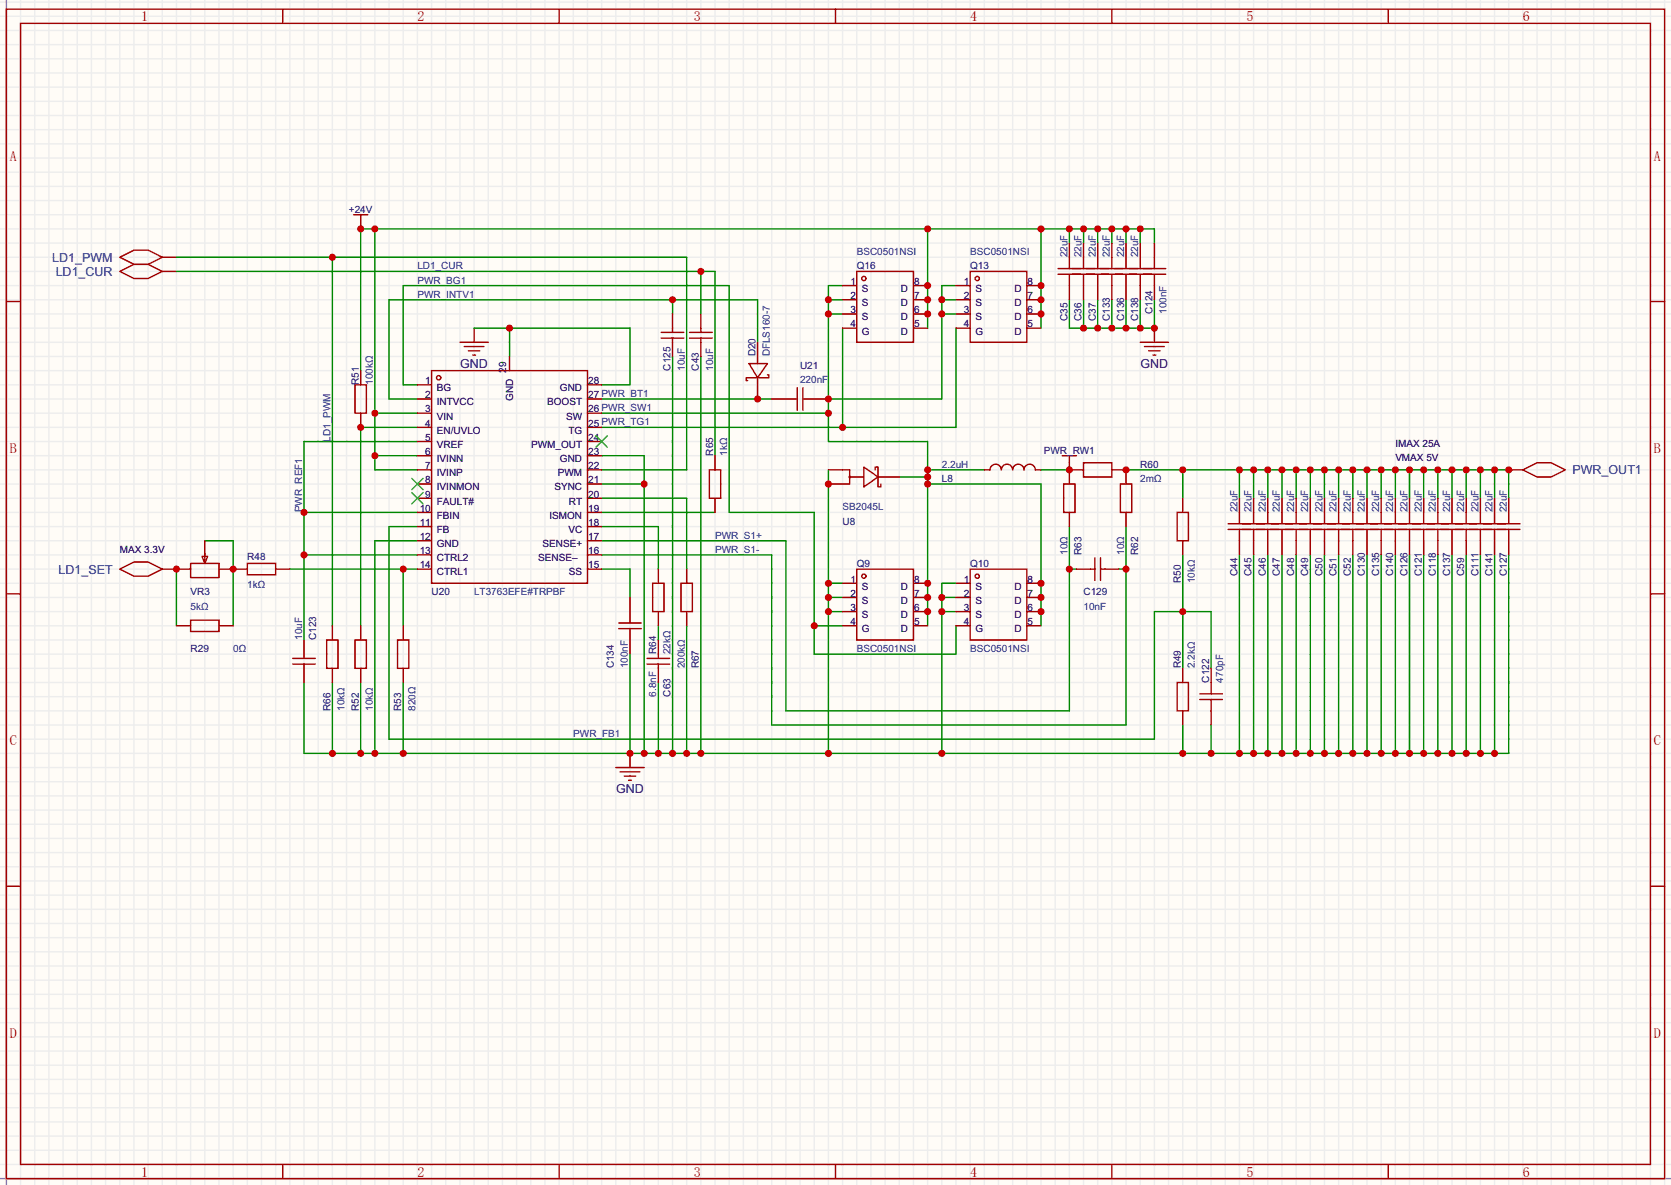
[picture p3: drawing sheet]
<svg xmlns="http://www.w3.org/2000/svg" width="299mm" height="212mm" viewBox="0 0 299 212" stroke-linecap="round" stroke-linejoin="round" font-family="sans-serif">
<path d="M0 0h299.5v212.3h-299.5z" fill="#fffcf7"/>
<g fill="none" stroke="#ededed" stroke-width=".25">
<path d="M0 .4h299.5M0 2.9h299.5M0 5.5h299.5M0 8h299.5M0 10.5h299.5M0 13.1h299.5M0 15.6h299.5M0 18.2h299.5M1.1 0v212.3M3.7 0v212.3M6.2 0v212.3M8.8 0v212.3"/>
<path d="M11.3 0v212.3M13.8 0v212.3M16.4 0v212.3M18.9 0v212.3M21.5 0v212.3M24 0v212.3M26.5 0v212.3M29.1 0v212.3M31.6 0v212.3M34.2 0v212.3M36.7 0v212.3M39.2 0v212.3"/>
<path d="M41.8 0v212.3M44.3 0v212.3M46.9 0v212.3M49.4 0v212.3M51.9 0v212.3M54.5 0v212.3M57 0v212.3M59.6 0v212.3M62.1 0v212.3M64.6 0v212.3M67.2 0v212.3M69.7 0v212.3"/>
<path d="M72.3 0v212.3M74.8 0v212.3M77.3 0v212.3M79.9 0v212.3M82.4 0v212.3M85 0v212.3M87.5 0v212.3M90 0v212.3M92.6 0v212.3M95.1 0v212.3M97.7 0v212.3M100.2 0v212.3"/>
<path d="M102.7 0v212.3M105.3 0v212.3M107.8 0v212.3M110.4 0v212.3M112.9 0v212.3M115.4 0v212.3M118 0v212.3M120.5 0v212.3M123.1 0v212.3M125.6 0v212.3M128.1 0v212.3M130.7 0v212.3"/>
<path d="M133.2 0v212.3M135.8 0v212.3M138.3 0v212.3M140.8 0v212.3M143.4 0v212.3M145.9 0v212.3M148.5 0v212.3M151 0v212.3M153.5 0v212.3M156.1 0v212.3M158.6 0v212.3M161.2 0v212.3"/>
<path d="M163.7 0v212.3M166.2 0v212.3M168.8 0v212.3M171.3 0v212.3M173.9 0v212.3M176.4 0v212.3M178.9 0v212.3M181.5 0v212.3M184 0v212.3M186.6 0v212.3M189.1 0v212.3M191.6 0v212.3"/>
<path d="M194.2 0v212.3M196.7 0v212.3M199.3 0v212.3M201.8 0v212.3M204.3 0v212.3M206.9 0v212.3M209.4 0v212.3M212 0v212.3M214.5 0v212.3M217 0v212.3M219.6 0v212.3M222.1 0v212.3"/>
<path d="M224.7 0v212.3M227.2 0v212.3M229.7 0v212.3M232.3 0v212.3M234.8 0v212.3M237.4 0v212.3M239.9 0v212.3M242.4 0v212.3M245 0v212.3M247.5 0v212.3M250.1 0v212.3M252.6 0v212.3"/>
<path d="M255.1 0v212.3M257.7 0v212.3M260.2 0v212.3M262.8 0v212.3M265.3 0v212.3M267.8 0v212.3M270.4 0v212.3M272.9 0v212.3M275.5 0v212.3M278 0v212.3M280.5 0v212.3M283.1 0v212.3"/>
<path d="M285.6 0v212.3M288.2 0v212.3M290.7 0v212.3M293.2 0v212.3M295.8 0v212.3M298.3 0v212.3M0 20.7h299.5M0 23.2h299.5M0 25.8h299.5M0 28.3h299.5M0 30.9h299.5M0 33.4h299.5"/>
<path d="M0 35.9h299.5M0 38.5h299.5M0 41h299.5M0 43.6h299.5M0 46.1h299.5M0 48.6h299.5M0 51.2h299.5M0 53.7h299.5M0 56.3h299.5M0 58.8h299.5M0 61.3h299.5M0 63.9h299.5"/>
<path d="M0 66.4h299.5M0 69h299.5M0 71.5h299.5M0 74h299.5M0 76.6h299.5M0 79.1h299.5M0 81.7h299.5M0 84.2h299.5M0 86.7h299.5M0 89.3h299.5M0 91.8h299.5M0 94.4h299.5"/>
<path d="M0 96.9h299.5M0 99.4h299.5M0 102h299.5M0 104.5h299.5M0 107.1h299.5M0 109.6h299.5M0 112.1h299.5M0 114.7h299.5M0 117.2h299.5M0 119.8h299.5M0 122.3h299.5M0 124.8h299.5"/>
<path d="M0 127.4h299.5M0 129.9h299.5M0 132.5h299.5M0 135h299.5M0 137.5h299.5M0 140.1h299.5M0 142.6h299.5M0 145.2h299.5M0 147.7h299.5M0 150.2h299.5M0 152.8h299.5M0 155.3h299.5"/>
<path d="M0 157.9h299.5M0 160.4h299.5M0 162.9h299.5M0 165.5h299.5M0 168h299.5M0 170.6h299.5M0 173.1h299.5M0 175.6h299.5M0 178.2h299.5M0 180.7h299.5M0 183.3h299.5M0 185.8h299.5"/>
<path d="M0 188.3h299.5M0 190.9h299.5M0 193.4h299.5M0 196h299.5M0 198.5h299.5M0 201h299.5M0 203.6h299.5M0 206.1h299.5M0 208.7h299.5M0 211.2h299.5"/>
</g>
<path d="M1.1 0v212.3M0 211.2h299.5" fill="none" stroke="#999" stroke-width=".25"/>
<g fill="none" stroke="#a10000" stroke-width=".25">
<path d="M1.1 1.6h297.2v209.6h-297.2zM3.7 4.2h292.1v204.5h-292.1zM50.7 1.6v2.6M100.2 1.6v2.6M149.7 1.6v2.6M199.3 1.6v2.6M248.8 1.6v2.6M1.1 54h2.6M295.8 54h2.5M82.4 61.3h5.1M83.2 62.1h3.5M83.9 62.9h2.1"/>
<path d="M84.7 63.6h.5M1.1 106.4h2.6M295.8 106.4h2.5M110.4 137.5h5M111.1 138.3h3.6M111.9 139.1h2M112.6 139.8h.6M1.1 158.8h2.6M295.8 158.8h2.5M50.7 208.7v2.5M100.2 208.7v2.5M149.7 208.7v2.5"/>
<path d="M199.3 208.7v2.5M248.8 208.7v2.5"/>
</g>
<path d="M107.8 71.5h30.5M74.8 94.4h-5.1v38.1h137.2v-22.9h10.1v10.2M107.8 94.4h10.2v7.6M107.8 91.8h20.3M212 99.4v20.4M107.8 102h5.1v5.1M118 112.1v2.6" fill="none" stroke="#008700" stroke-width=".25"/>
<path d="M85 58.8v2.5M112.9 135v2.5" fill="none" stroke="#870000" stroke-width=".25"/>
<circle cx="212" cy="109.6" r=".63" fill="#c00"/>
<path d="M120.5 53.7v2.6M135.8 61.3v-7.6h-66.1v17.8h5.1" fill="none" stroke="#008700" stroke-width=".25"/>
<circle cx="120.5" cy="53.7" r=".63" fill="#c00"/>
<path d="M64.6 39.7v1.3M29.1 46.1h2.5M29.1 48.6h2.5M270.4 84.2h2.5" fill="none" stroke="#870000" stroke-width=".25"/>
<path d="M63.4 38.5h2.5M64.6 38.5v1.2M21.5 46.1l2.5-1.3h2.5l2.6 1.3-2.6 1.3h-2.5zM21.5 48.6l2.5-1.2h2.5l2.6 1.2-2.6 1.3h-2.5zM272.9 84.2l2.6-1.3h2.5l2.5 1.3-2.5 1.3h-2.5z" fill="none" stroke="#a10000" stroke-width=".25"/>
<path d="M74.8 79.1h-20.3v35.6M54.5 99.4h20.3M54.5 91.8h20.3M107.8 89.3h15.3v12.7" fill="none" stroke="#008700" stroke-width=".25"/>
<g fill="#c00">
<circle cx="54.5" cy="91.8" r=".63"/>
<circle cx="54.5" cy="99.4" r=".63"/>
</g>
<path d="M85 58.8h27.9v10.2h-5.1M91.3 58.8v5.1" fill="none" stroke="#008700" stroke-width=".25"/>
<circle cx="91.3" cy="58.8" r=".63" fill="#c00"/>
<path d="M74.8 69h-2.5v-17.8h58.4v40.6h15.2v25.4h25.4v-5.1M145.9 112.1h5.1" fill="none" stroke="#008700" stroke-width=".25"/>
<circle cx="145.9" cy="112.1" r=".63" fill="#c00"/>
<path d="M206.9 58.8v2.5" fill="none" stroke="#870000" stroke-width=".25"/>
<path d="M204.3 61.3h5.1M205.1 62.1h3.6M205.9 62.9h2M206.6 63.6h.5" fill="none" stroke="#a10000" stroke-width=".25"/>
<path d="M31.6 48.6h96.5v33.1M125.6 48.6v7.7M74.8 76.6h-10.2v35.5" fill="none" stroke="#008700" stroke-width=".25"/>
<circle cx="125.6" cy="48.6" r=".63" fill="#c00"/>
<path d="M31.6 46.1h91.5v38.1h-15.3M59.6 46.1v66" fill="none" stroke="#008700" stroke-width=".25"/>
<circle cx="59.6" cy="46.1" r=".63" fill="#c00"/>
<path d="M191.6 53.7v5.1h15.3v-5.1M194.2 53.7v5.1M196.7 53.7v5.1M199.3 53.7v5.1M201.8 53.7v5.1M204.3 53.7v5.1" fill="none" stroke="#008700" stroke-width=".25"/>
<g fill="#c00">
<circle cx="201.8" cy="58.8" r=".63"/>
<circle cx="199.3" cy="58.8" r=".63"/>
<circle cx="196.7" cy="58.8" r=".63"/>
<circle cx="194.2" cy="58.8" r=".63"/>
<circle cx="204.3" cy="58.8" r=".63"/>
<circle cx="206.9" cy="58.8" r=".63"/>
</g>
<path d="M201.8 94.4v35.5h-63.5v-30.5h-30.5M200.5 102h1.3" fill="none" stroke="#008700" stroke-width=".25"/>
<circle cx="201.8" cy="102" r=".63" fill="#c00"/>
<g fill="none" stroke="#008700" stroke-width=".25">
<path d="M201.8 84.2h68.6v5.1M212 84.2v5.1M222.1 84.2v5.1M224.7 84.2v5.1M227.2 84.2v5.1M229.7 84.2v5.1M232.3 84.2v5.1M234.8 84.2v5.1M237.4 84.2v5.1M239.9 84.2v5.1M242.4 84.2v5.1M245 84.2v5.1"/>
<path d="M247.5 84.2v5.1M250.1 84.2v5.1M252.6 84.2v5.1M255.1 84.2v5.1M257.7 84.2v5.1M260.2 84.2v5.1M262.8 84.2v5.1M265.3 84.2v5.1M267.8 84.2v5.1"/>
</g>
<g fill="#c00">
<circle cx="212" cy="84.2" r=".63"/>
<circle cx="222.1" cy="84.2" r=".63"/>
<circle cx="224.7" cy="84.2" r=".63"/>
<circle cx="227.2" cy="84.2" r=".63"/>
<circle cx="229.7" cy="84.2" r=".63"/>
<circle cx="232.3" cy="84.2" r=".63"/>
<circle cx="234.8" cy="84.2" r=".63"/>
<circle cx="237.4" cy="84.2" r=".63"/>
<circle cx="239.9" cy="84.2" r=".63"/>
<circle cx="242.4" cy="84.2" r=".63"/>
<circle cx="245" cy="84.2" r=".63"/>
<circle cx="247.5" cy="84.2" r=".63"/>
<circle cx="250.1" cy="84.2" r=".63"/>
<circle cx="252.6" cy="84.2" r=".63"/>
<circle cx="255.1" cy="84.2" r=".63"/>
<circle cx="257.7" cy="84.2" r=".63"/>
<circle cx="260.2" cy="84.2" r=".63"/>
<circle cx="262.8" cy="84.2" r=".63"/>
<circle cx="265.3" cy="84.2" r=".63"/>
<circle cx="267.8" cy="84.2" r=".63"/>
<circle cx="270.4" cy="84.2" r=".63"/>
</g>
<path d="M186.6 84.2h5M191.6 94.4v33h-50.8v-30.5h-33M191.6 102h1.3" fill="none" stroke="#008700" stroke-width=".25"/>
<circle cx="191.6" cy="102" r=".63" fill="#c00"/>
<path d="M191.6 82.9v1.3M29.1 102h2.5" fill="none" stroke="#870000" stroke-width=".25"/>
<path d="M190.4 81.7h2.5M191.6 81.7v1.2M21.5 102l2.5-1.3h2.5l2.6 1.3-2.6 1.2h-2.5z" fill="none" stroke="#a10000" stroke-width=".25"/>
<path d="M36.7 96.9h5.1v15.2M51.9 102h22.9M72.3 102v10.1" fill="none" stroke="#008700" stroke-width=".25"/>
<circle cx="72.3" cy="102" r=".63" fill="#c00"/>
<path d="M151 58.8v17.8M171.3 58.8v17.8h-63.5" fill="none" stroke="#008700" stroke-width=".25"/>
<circle cx="151" cy="76.6" r=".63" fill="#c00"/>
<g fill="none" stroke="#008700" stroke-width=".25">
<path d="M120.5 63.9v71.1M125.6 63.9v71.1M74.8 96.9h-7.6v38.1M107.8 81.7h7.6v53.3M107.8 86.7h7.6M148.5 84.2v50.8M222.1 99.4v35.6M224.7 99.4v35.6M227.2 99.4v35.6M229.7 99.4v35.6M232.3 99.4v35.6M234.8 99.4v35.6"/>
<path d="M237.4 99.4v35.6M239.9 99.4v35.6M242.4 99.4v35.6M245 99.4v35.6M247.5 99.4v35.6M250.1 99.4v35.6M252.6 99.4v35.6M255.1 99.4v35.6M257.7 99.4v35.6M260.2 99.4v35.6M262.8 99.4v35.6M265.3 99.4v35.6"/>
<path d="M267.8 99.4v35.6M270.4 99.4v35.6h-215.9v-12.7M112.9 117.2v17.8M123.1 112.1v22.9M148.5 109.6h2.5M148.5 107.1h2.5M148.5 104.5h2.5M168.8 109.6h2.5M168.8 107.1h2.5M171.3 104.5h-2.5v30.5M59.6 122.3v12.7M64.6 122.3v12.7"/>
<path d="M72.3 122.3v12.7M118 122.3v12.7M212 129.9v5.1M217 129.9v5.1"/>
</g>
<g fill="#c00">
<circle cx="118" cy="135" r=".63"/>
<circle cx="115.4" cy="135" r=".63"/>
<circle cx="112.9" cy="135" r=".63"/>
<circle cx="72.3" cy="135" r=".63"/>
<circle cx="67.2" cy="135" r=".63"/>
<circle cx="64.6" cy="135" r=".63"/>
<circle cx="59.6" cy="135" r=".63"/>
<circle cx="115.4" cy="86.7" r=".63"/>
<circle cx="120.5" cy="135" r=".63"/>
<circle cx="123.1" cy="135" r=".63"/>
<circle cx="125.6" cy="135" r=".63"/>
<circle cx="148.5" cy="135" r=".63"/>
<circle cx="168.8" cy="135" r=".63"/>
<circle cx="212" cy="135" r=".63"/>
<circle cx="217" cy="135" r=".63"/>
<circle cx="222.1" cy="135" r=".63"/>
<circle cx="224.7" cy="135" r=".63"/>
<circle cx="227.2" cy="135" r=".63"/>
<circle cx="229.7" cy="135" r=".63"/>
<circle cx="232.3" cy="135" r=".63"/>
<circle cx="234.8" cy="135" r=".63"/>
<circle cx="237.4" cy="135" r=".63"/>
<circle cx="239.9" cy="135" r=".63"/>
<circle cx="242.4" cy="135" r=".63"/>
<circle cx="245" cy="135" r=".63"/>
<circle cx="247.5" cy="135" r=".63"/>
<circle cx="250.1" cy="135" r=".63"/>
<circle cx="252.6" cy="135" r=".63"/>
<circle cx="255.1" cy="135" r=".63"/>
<circle cx="257.7" cy="135" r=".63"/>
<circle cx="260.2" cy="135" r=".63"/>
<circle cx="262.8" cy="135" r=".63"/>
<circle cx="265.3" cy="135" r=".63"/>
<circle cx="267.8" cy="135" r=".63"/>
<circle cx="168.8" cy="109.6" r=".63"/>
<circle cx="168.8" cy="107.1" r=".63"/>
<circle cx="148.5" cy="109.6" r=".63"/>
<circle cx="148.5" cy="107.1" r=".63"/>
<circle cx="148.5" cy="104.5" r=".63"/>
</g>
<g fill="none" stroke="#008700" stroke-width=".25">
<path d="M67.2 41v43.2h7.6M166.2 41v17.8M186.6 41v17.8M191.6 41v2.6M194.2 41v2.6M196.7 41v2.6M199.3 41v2.6M201.8 41v2.6M204.3 41v2.6M206.9 43.6v-2.6h-142.3v25.4M67.2 74h7.6M67.2 81.7h7.6"/>
<path d="M31.6 102v10.1"/>
</g>
<g fill="#c00">
<circle cx="64.6" cy="41" r=".63"/>
<circle cx="67.2" cy="41" r=".63"/>
<circle cx="67.2" cy="74" r=".63"/>
<circle cx="67.2" cy="81.7" r=".63"/>
<circle cx="166.2" cy="41" r=".63"/>
<circle cx="186.6" cy="41" r=".63"/>
<circle cx="191.6" cy="41" r=".63"/>
<circle cx="194.2" cy="41" r=".63"/>
<circle cx="196.7" cy="41" r=".63"/>
<circle cx="199.3" cy="41" r=".63"/>
<circle cx="201.8" cy="41" r=".63"/>
<circle cx="204.3" cy="41" r=".63"/>
</g>
<path d="M148.5 53.7h2.5M148.5 56.3h2.5M151 51.2h-2.5v27.9h17.7v33M168.8 53.7h2.5M168.8 56.3h2.5M171.3 51.2h-2.5v20.3h-20.3M107.8 74h40.7M161.2 85.5h5M166.2 84.2h10.2M166.2 86.7h20.4v25.4" fill="none" stroke="#008700" stroke-width=".25"/>
<g fill="#c00">
<circle cx="168.8" cy="53.7" r=".63"/>
<circle cx="168.8" cy="56.3" r=".63"/>
<circle cx="148.5" cy="56.3" r=".63"/>
<circle cx="148.5" cy="53.7" r=".63"/>
<circle cx="148.5" cy="74" r=".63"/>
<circle cx="166.2" cy="84.2" r=".63"/>
<circle cx="166.2" cy="85.5" r=".63"/>
<circle cx="166.2" cy="86.7" r=".63"/>
</g>
<g fill="none" stroke="#a10000" stroke-width=".25">
<path d="M189.6 49.1h19.3M189.6 48.1h19.3M191.6 46.1v2M191.6 49.1v2.1M194.2 46.1v2M194.2 49.1v2.1M196.7 46.1v2M196.7 49.1v2.1M199.3 46.1v2M199.3 49.1v2.1M201.8 46.1v2M201.8 49.1v2.1"/>
<path d="M204.3 46.1v2M204.3 49.1v2.1M206.9 46.1v2M206.9 49.1v2.1M140.8 71.5h2.1M190.6 86.7h2.1v5.1h-2.1zM196.2 99.9v4.1M197.2 99.9v4.1M200.8 86.7h2v5.1h-2zM210.9 91.8h2.1v5.1h-2.1zM220.1 94.9h29.5M220.1 93.8h29.5"/>
<path d="M222.1 91.8v2M222.1 94.9v2M224.7 91.8v2M224.7 94.9v2M227.2 91.8v2M227.2 94.9v2M229.7 91.8v2M229.7 94.9v2M232.3 91.8v2M232.3 94.9v2M234.8 91.8v2M234.8 94.9v2"/>
<path d="M237.4 91.8v2M237.4 94.9v2M239.9 91.8v2M239.9 94.9v2M242.4 91.8v2M242.4 94.9v2M245 91.8v2M245 94.9v2M247.5 91.8v2M247.5 94.9v2M250.6 94.9h14.2M250.6 93.8h14.2"/>
<path d="M252.6 91.8v2M252.6 94.9v2M255.1 91.8v2M255.1 94.9v2M257.7 91.8v2M257.7 94.9v2M260.2 91.8v2M260.2 94.9v2M262.8 91.8v2M262.8 94.9v2M110.9 112.6h4M110.9 111.6h4"/>
<path d="M112.9 109.6v2M112.9 112.6v2.1M116 119h4M116 118h4M117 104.5h2v5.1h-2zM118 117.2v.8M118 119v.8M195.5 102h.7M197.2 102h.8M210.9 122.3h2.1v5.1h-2.1zM215 125.3h4.1M215 124.3h4.1"/>
<path d="M217 122.3v2M217 125.3v2.1"/>
</g>
<g fill="none" stroke="#870000" stroke-width=".25">
<path d="M191.6 43.6v2.5M191.6 51.2v2.5M194.2 43.6v2.5M194.2 51.2v2.5M196.7 43.6v2.5M196.7 51.2v2.5M199.3 43.6v2.5M199.3 51.2v2.5M201.8 43.6v2.5M201.8 51.2v2.5M204.3 43.6v2.5M204.3 51.2v2.5"/>
<path d="M206.9 43.6v2.5M206.9 51.2v2.5M145.9 71.5h2.6M191.6 84.2v2.5M191.6 91.8v2.6M201.8 84.2v2.5M201.8 91.8v2.6M212 89.3v2.5M212 96.9v2.5M222.1 89.3v2.5M222.1 96.9v2.5M224.7 89.3v2.5"/>
<path d="M224.7 96.9v2.5M227.2 89.3v2.5M227.2 96.9v2.5M229.7 89.3v2.5M229.7 96.9v2.5M232.3 89.3v2.5M232.3 96.9v2.5M234.8 89.3v2.5M234.8 96.9v2.5M237.4 89.3v2.5M237.4 96.9v2.5M239.9 89.3v2.5"/>
<path d="M239.9 96.9v2.5M242.4 89.3v2.5M242.4 96.9v2.5M245 89.3v2.5M245 96.9v2.5M247.5 89.3v2.5M247.5 96.9v2.5M252.6 89.3v2.5M252.6 96.9v2.5M255.1 89.3v2.5M255.1 96.9v2.5M257.7 89.3v2.5"/>
<path d="M257.7 96.9v2.5M260.2 89.3v2.5M260.2 96.9v2.5M262.8 89.3v2.5M262.8 96.9v2.5M112.9 107.1v2.5M112.9 114.7v2.5M118 102v2.5M118 109.6v2.5M118 114.7v2.5M118 119.8v2.5M192.9 102h2.6"/>
<path d="M198 102h2.5M212 119.8v2.5M217 119.8v2.5M212 127.4v2.5M217 127.4v2.5"/>
</g>
<circle cx="148.5" cy="71.5" r=".63" fill="#c00"/>
<g fill="none" stroke="#a10000" stroke-width=".25">
<path d="M118.5 59.6h4.1M120.5 58.8v.8M123.6 59.6h4M125.6 58.8v.8M118.5 60.6h4.1M120.5 60.6v.7M123.6 60.6h4M125.6 60.6v.7M142.9 69.5v4M143.9 69.5v4M143.9 71.5h2M127.1 84.2h2.1v5.1h-2.1z"/>
<path d="M44.3 101h5.1v2h-5.1z"/>
</g>
<path d="M120.5 56.3v2.5M125.6 56.3v2.5M120.5 61.3v2.6M125.6 61.3v2.6M138.3 71.5h2.5M128.1 81.7v2.5M128.1 89.3v2.5M31.6 102h2.6M41.8 102h2.5M49.4 102h2.5" fill="none" stroke="#870000" stroke-width=".25"/>
<circle cx="31.6" cy="102" r=".63" fill="#c00"/>
<path d="M34.2 101h5v2.5h-5z" fill="none" stroke="#a10000" stroke-width=".25"/>
<path d="M36.7 96.9v2.5M39.2 102h2.6" fill="none" stroke="#870000" stroke-width=".25"/>
<circle cx="41.8" cy="102" r=".63" fill="#c00"/>
<path d="M36.2 99.7h1l-.5 1.3zM36.7 99.2v1.3M52.5 119h4M52.5 118h4M54.5 117.2v.8M54.5 119v.8M58.5 114.7h2.1v5.1h-2.1zM63.6 114.7h2.1v5.1h-2.1z" fill="none" stroke="#a10000" stroke-width=".25"/>
<path d="M64.6 66.4v2.6M64.6 74v2.6M54.5 114.7v2.5M54.5 119.8v2.5M59.6 112.1v2.6M59.6 119.8v2.5M64.6 112.1v2.6M64.6 119.8v2.5" fill="none" stroke="#870000" stroke-width=".25"/>
<circle cx="64.6" cy="76.6" r=".63" fill="#c00"/>
<g fill="none" stroke="#a10000" stroke-width=".25">
<path d="M63.6 69h2.1v5h-2.1zM77.3 66.4h28v38.1h-28zM194.2 82.9h5.1v2.6h-5.1z"/>
<circle cx="78.6" cy="67.7" r=".38"/>
</g>
<g fill="none" stroke="#870000" stroke-width=".25">
<path d="M74.8 69h2.5M74.8 71.5h2.5M74.8 74h2.5M74.8 76.6h2.5M74.8 79.1h2.5M91.3 63.9v2.5M105.3 69h2.5M105.3 71.5h2.5M105.3 74h2.5M105.3 76.6h2.5M105.3 79.1h2.5M74.8 81.7h2.5"/>
<path d="M74.8 84.2h2.5M74.8 86.7h2.5M74.8 89.3h2.5M74.8 91.8h2.5M74.8 94.4h2.5M74.8 96.9h2.5M74.8 99.4h2.5M105.3 81.7h2.5M105.3 84.2h2.5M105.3 86.7h2.5M105.3 89.3h2.5M105.3 91.8h2.5"/>
<path d="M105.3 94.4h2.5M105.3 96.9h2.5M105.3 99.4h2.5M199.3 84.2h2.5M74.8 102h2.5M105.3 102h2.5"/>
</g>
<path d="M106.8 78.1l2 2M108.8 78.1l-2 2M73.8 85.7l2 2.1M73.8 88.3l2 2M75.8 85.7l-2 2.1M75.8 88.3l-2 2" fill="none" stroke="#3c3" stroke-width=".25"/>
<circle cx="201.8" cy="84.2" r=".63" fill="#c00"/>
<path d="M191.6 84.2h2.6" fill="none" stroke="#870000" stroke-width=".25"/>
<circle cx="191.6" cy="84.2" r=".63" fill="#c00"/>
<path d="M176.4 84.2h1M185.5 84.2h1.1M72.3 112.1v2.6M72.3 119.8v2.5M151 104.5h2.5M151 107.1h2.5M151 109.6h2.5M151 112.1h2.5M163.7 109.6h2.5M163.7 112.1h2.5" fill="none" stroke="#870000" stroke-width=".25"/>
<g fill="none" stroke="#a10000" stroke-width=".25">
<path d="M177.4 84.2a1.02 1.02 0 0 1 1-1 1.02 1.02 0 0 1 1.1 1 1.02 1.02 0 0 1 1-1 1.02 1.02 0 0 1 1 1 1.02 1.02 0 0 1 1-1 1.02 1.02 0 0 1 1 1 1.02 1.02 0 0 1 1-1 1.02 1.02 0 0 1 1 1M71.2 114.7h2.1v5.1h-2.1zM153.5 102h10.2v12.7h-10.2z"/>
<circle cx="154.8" cy="103.2" r=".38"/>
</g>
<circle cx="166.2" cy="109.6" r=".63" fill="#c00"/>
<path d="M163.7 107.1h2.5" fill="none" stroke="#870000" stroke-width=".25"/>
<circle cx="166.2" cy="107.1" r=".63" fill="#c00"/>
<path d="M163.7 104.5h2.5" fill="none" stroke="#870000" stroke-width=".25"/>
<circle cx="166.2" cy="104.5" r=".63" fill="#c00"/>
<g fill="none" stroke="#a10000" stroke-width=".25">
<path d="M173.9 102h10.1v12.7h-10.1z"/>
<circle cx="175.1" cy="103.2" r=".38"/>
</g>
<path d="M171.3 104.5h2.6M171.3 107.1h2.6M171.3 109.6h2.6M171.3 112.1h2.6M184 109.6h2.6M184 112.1h2.6" fill="none" stroke="#870000" stroke-width=".25"/>
<circle cx="186.6" cy="109.6" r=".63" fill="#c00"/>
<path d="M184 107.1h2.6" fill="none" stroke="#870000" stroke-width=".25"/>
<circle cx="186.6" cy="107.1" r=".63" fill="#c00"/>
<path d="M184 104.5h2.6" fill="none" stroke="#870000" stroke-width=".25"/>
<circle cx="186.6" cy="104.5" r=".63" fill="#c00"/>
<g fill="none" stroke="#a10000" stroke-width=".25">
<path d="M153.5 48.6h10.2v12.7h-10.2z"/>
<circle cx="154.8" cy="49.9" r=".38"/>
</g>
<path d="M151 51.2h2.5M151 53.7h2.5M151 56.3h2.5M151 58.8h2.5M163.7 56.3h2.5M163.7 58.8h2.5" fill="none" stroke="#870000" stroke-width=".25"/>
<circle cx="166.2" cy="56.3" r=".63" fill="#c00"/>
<path d="M163.7 53.7h2.5" fill="none" stroke="#870000" stroke-width=".25"/>
<circle cx="166.2" cy="53.7" r=".63" fill="#c00"/>
<path d="M163.7 51.2h2.5" fill="none" stroke="#870000" stroke-width=".25"/>
<circle cx="166.2" cy="51.2" r=".63" fill="#c00"/>
<g fill="none" stroke="#a10000" stroke-width=".25">
<path d="M173.9 48.6h10.1v12.7h-10.1z"/>
<circle cx="175.1" cy="49.9" r=".38"/>
</g>
<path d="M171.3 51.2h2.6M171.3 53.7h2.6M171.3 56.3h2.6M171.3 58.8h2.6M184 56.3h2.6M184 58.8h2.6" fill="none" stroke="#870000" stroke-width=".25"/>
<circle cx="186.6" cy="56.3" r=".63" fill="#c00"/>
<path d="M184 53.7h2.6" fill="none" stroke="#870000" stroke-width=".25"/>
<circle cx="186.6" cy="53.7" r=".63" fill="#c00"/>
<path d="M184 51.2h2.6" fill="none" stroke="#870000" stroke-width=".25"/>
<circle cx="186.6" cy="51.2" r=".63" fill="#c00"/>
<circle cx="152.3" cy="85.5" r=".13" fill="none" stroke="#a10000" stroke-width=".25"/>
<path d="M148.5 86.7h2.5" fill="none" stroke="#870000" stroke-width=".25"/>
<circle cx="148.5" cy="86.7" r=".63" fill="#c00"/>
<path d="M135.8 61.3v3.8M135.8 67.7v3.8M148.5 84.2h2.5M158.6 85.5h2.6M31.6 112.1h2.6M39.2 112.1h2.6M123.1 102v2.5M123.1 109.6v2.5" fill="none" stroke="#870000" stroke-width=".25"/>
<path d="M134.2 65.1h3.3l-1.7 2.6zM137.5 67.2h.3v.5h-4.1v.5h.3M151 84.2h1.3v1.3h2.5M152.3 85.5v1.2h-1.3M154.8 83.7l2.6 1.8-2.6 1.7zM156.8 84.2v-.5h.6v3.5h.5v-.5M157.4 85.5h1.2M34.2 111.1h5v2.1h-5zM122 104.5h2.1v5.1h-2.1z" fill="none" stroke="#a10000" stroke-width=".25"/>
<circle cx="135.8" cy="71.5" r=".63" fill="#c00"/>
<path d="M248 94.9h4.1M248 93.8h4.1M250.1 91.8v2M250.1 94.9v2M263.3 94.9h9.1M263.3 93.8h9.1M265.3 91.8v2M265.3 94.9v2M267.8 91.8v2M267.8 94.9v2M270.4 91.8v2M270.4 94.9v2" fill="none" stroke="#a10000" stroke-width=".25"/>
<path d="M250.1 89.3v2.5M250.1 96.9v2.5M265.3 89.3v2.5M265.3 96.9v2.5M267.8 89.3v2.5M267.8 96.9v2.5M270.4 89.3v2.5M270.4 96.9v2.5" fill="none" stroke="#870000" stroke-width=".25"/>
<g font-size="2.5" fill="#a00000">
<text x="25.3" y="3.8">1</text>
<text x="74.8" y="3.8">2</text>
<text x="124.3" y="3.8">3</text>
<text x="173.9" y="3.8">4</text>
<text x="223.4" y="3.8">5</text>
<text x="272.9" y="3.8">6</text>
<text x="1.8" y="28.8">A</text>
<text x="296.4" y="28.8">A</text>
<text x="1.8" y="81.2">B</text>
<text x="296.4" y="81.2">B</text>
<text x="1.8" y="133.5">C</text>
<text x="296.4" y="133.5">C</text>
<text x="1.8" y="185.9">D</text>
<text x="296.4" y="185.9">D</text>
<text x="25.3" y="210.9">1</text>
<text x="74.8" y="210.9">2</text>
<text x="124.3" y="210.9">3</text>
<text x="173.9" y="210.9">4</text>
<text x="223.4" y="210.9">5</text>
<text x="272.9" y="210.9">6</text>
</g>
<g font-size="2.2" fill="#00f">
<text x="9.4" y="46.9">LD1_PWM</text>
<text x="10" y="49.5">LD1_CUR</text>
<text x="281.8" y="85">PWR_OUT1</text>
<text x="10.5" y="102.8">LD1_SET</text>
</g>
<g font-size="2.2" fill="#000080">
<text x="82.5" y="66">GND</text>
<text x="204.4" y="66">GND</text>
<text x="110.4" y="142.2">GND</text>
</g>
<g font-size="1.8" fill="#000080">
<text x="62.5" y="38.1">+24V</text>
<text x="153.5" y="48.3">Q16</text>
<text x="173.9" y="48.3">Q13</text>
<text x="191.3" y="57.5" transform="rotate(-90 191.3 57.5)">C35</text>
<text x="193.8" y="57.5" transform="rotate(-90 193.8 57.5)">C36</text>
<text x="196.4" y="57.5" transform="rotate(-90 196.4 57.5)">C37</text>
<text x="198.9" y="57.5" transform="rotate(-90 198.9 57.5)">C133</text>
<text x="201.4" y="57.5" transform="rotate(-90 201.4 57.5)">C136</text>
<text x="204" y="57.5" transform="rotate(-90 204 57.5)">C138</text>
<text x="206.5" y="56.3" transform="rotate(-90 206.5 56.3)">C124</text>
<text x="135.4" y="63.9" transform="rotate(-90 135.4 63.9)">D20</text>
<text x="64.3" y="69" transform="rotate(-90 64.3 69)">R51</text>
<text x="120.2" y="66.4" transform="rotate(-90 120.2 66.4)">C125</text>
<text x="125.2" y="66.4" transform="rotate(-90 125.2 66.4)">C43</text>
<text x="143.4" y="66.1">U21</text>
<text x="127.8" y="81.7" transform="rotate(-90 127.8 81.7)">R65</text>
<text x="187.1" y="81.3">PWR_RW1</text>
<text x="204.3" y="83.8">R60</text>
<text x="168.8" y="86.4">L8</text>
<text x="151" y="94">U8</text>
<text x="44.3" y="100.3">R48</text>
<text x="153.5" y="101.6">Q9</text>
<text x="173.9" y="101.6">Q10</text>
<text x="193.8" y="99.4" transform="rotate(-90 193.8 99.4)">R63</text>
<text x="204" y="99.4" transform="rotate(-90 204 99.4)">R62</text>
<text x="34.2" y="106.7">VR3</text>
<text x="77.3" y="106.7">U20</text>
<text x="194.2" y="106.7">C129</text>
<text x="211.6" y="104.5" transform="rotate(-90 211.6 104.5)">R50</text>
<text x="221.8" y="103.2" transform="rotate(-90 221.8 103.2)">C44</text>
<text x="224.3" y="103.2" transform="rotate(-90 224.3 103.2)">C45</text>
<text x="226.8" y="103.2" transform="rotate(-90 226.8 103.2)">C46</text>
<text x="229.4" y="103.2" transform="rotate(-90 229.4 103.2)">C47</text>
<text x="231.9" y="103.2" transform="rotate(-90 231.9 103.2)">C48</text>
<text x="234.5" y="103.2" transform="rotate(-90 234.5 103.2)">C49</text>
<text x="237" y="103.2" transform="rotate(-90 237 103.2)">C50</text>
<text x="239.5" y="103.2" transform="rotate(-90 239.5 103.2)">C51</text>
<text x="242.1" y="103.2" transform="rotate(-90 242.1 103.2)">C52</text>
<text x="244.6" y="103.2" transform="rotate(-90 244.6 103.2)">C130</text>
<text x="247.2" y="103.2" transform="rotate(-90 247.2 103.2)">C135</text>
<text x="249.7" y="103.2" transform="rotate(-90 249.7 103.2)">C140</text>
<text x="252.2" y="103.2" transform="rotate(-90 252.2 103.2)">C126</text>
<text x="254.8" y="103.2" transform="rotate(-90 254.8 103.2)">C121</text>
<text x="257.3" y="103.2" transform="rotate(-90 257.3 103.2)">C118</text>
<text x="259.9" y="103.2" transform="rotate(-90 259.9 103.2)">C137</text>
<text x="262.4" y="103.2" transform="rotate(-90 262.4 103.2)">C59</text>
<text x="264.9" y="103.2" transform="rotate(-90 264.9 103.2)">C111</text>
<text x="267.5" y="103.2" transform="rotate(-90 267.5 103.2)">C141</text>
<text x="270" y="103.2" transform="rotate(-90 270 103.2)">C127</text>
<text x="34.2" y="116.9">R29</text>
<text x="56.7" y="114.7" transform="rotate(-90 56.7 114.7)">C123</text>
<text x="110" y="119.8" transform="rotate(-90 110 119.8)">C134</text>
<text x="117.6" y="117.2" transform="rotate(-90 117.6 117.2)">R64</text>
<text x="125.2" y="119.8" transform="rotate(-90 125.2 119.8)">R67</text>
<text x="211.6" y="119.8" transform="rotate(-90 211.6 119.8)">R49</text>
<text x="120.2" y="124.8" transform="rotate(-90 120.2 124.8)">C63</text>
<text x="216.7" y="122.3" transform="rotate(-90 216.7 122.3)">C122</text>
<text x="59.2" y="127.4" transform="rotate(-90 59.2 127.4)">R66</text>
<text x="64.3" y="127.4" transform="rotate(-90 64.3 127.4)">R52</text>
<text x="71.9" y="127.4" transform="rotate(-90 71.9 127.4)">R53</text>
</g>
<g font-size="1.8" fill="#00f">
<text x="153.5" y="45.7">BSC0501NSI</text>
<text x="173.9" y="45.7">BSC0501NSI</text>
<text x="191.3" y="46.1" transform="rotate(-90 191.3 46.1)">22uF</text>
<text x="193.8" y="46.1" transform="rotate(-90 193.8 46.1)">22uF</text>
<text x="196.4" y="46.1" transform="rotate(-90 196.4 46.1)">22uF</text>
<text x="198.9" y="46.1" transform="rotate(-90 198.9 46.1)">22uF</text>
<text x="201.4" y="46.1" transform="rotate(-90 201.4 46.1)">22uF</text>
<text x="204" y="46.1" transform="rotate(-90 204 46.1)">22uF</text>
<text x="74.8" y="53.4">PWR_INTV1</text>
<text x="74.8" y="50.8">PWR_BG1</text>
<text x="74.8" y="48.3">LD1_CUR</text>
<text x="209.1" y="56.3" transform="rotate(-90 209.1 56.3)">100nF</text>
<text x="137.9" y="63.9" transform="rotate(-90 137.9 63.9)">DFLS160-7</text>
<text x="66.8" y="69" transform="rotate(-90 66.8 69)">100kΩ</text>
<text x="107.8" y="71.1">PWR_BT1</text>
<text x="122.7" y="66.4" transform="rotate(-90 122.7 66.4)">10uF</text>
<text x="127.8" y="66.4" transform="rotate(-90 127.8 66.4)">10uF</text>
<text x="143.4" y="68.6">220nF</text>
<text x="107.8" y="76.2">PWR_TG1</text>
<text x="107.8" y="73.7">PWR_SW1</text>
<text x="59.2" y="79.1" transform="rotate(-90 59.2 79.1)">LD1_PWM</text>
<text x="130.3" y="81.7" transform="rotate(-90 130.3 81.7)">1kΩ</text>
<text x="168.8" y="83.8">2.2uH</text>
<text x="204.3" y="86.4">2mΩ</text>
<text x="54.1" y="91.8" transform="rotate(-90 54.1 91.8)">PWR_REF1</text>
<text x="151" y="91.5">SB2045L</text>
<text x="221.8" y="91.8" transform="rotate(-90 221.8 91.8)">22uF</text>
<text x="224.3" y="91.8" transform="rotate(-90 224.3 91.8)">22uF</text>
<text x="226.8" y="91.8" transform="rotate(-90 226.8 91.8)">22uF</text>
<text x="229.4" y="91.8" transform="rotate(-90 229.4 91.8)">22uF</text>
<text x="231.9" y="91.8" transform="rotate(-90 231.9 91.8)">22uF</text>
<text x="234.5" y="91.8" transform="rotate(-90 234.5 91.8)">22uF</text>
<text x="237" y="91.8" transform="rotate(-90 237 91.8)">22uF</text>
<text x="239.5" y="91.8" transform="rotate(-90 239.5 91.8)">22uF</text>
<text x="242.1" y="91.8" transform="rotate(-90 242.1 91.8)">22uF</text>
<text x="244.6" y="91.8" transform="rotate(-90 244.6 91.8)">22uF</text>
<text x="247.2" y="91.8" transform="rotate(-90 247.2 91.8)">22uF</text>
<text x="249.7" y="91.8" transform="rotate(-90 249.7 91.8)">22uF</text>
<text x="252.2" y="91.8" transform="rotate(-90 252.2 91.8)">22uF</text>
<text x="254.8" y="91.8" transform="rotate(-90 254.8 91.8)">22uF</text>
<text x="257.3" y="91.8" transform="rotate(-90 257.3 91.8)">22uF</text>
<text x="259.9" y="91.8" transform="rotate(-90 259.9 91.8)">22uF</text>
<text x="262.4" y="91.8" transform="rotate(-90 262.4 91.8)">22uF</text>
<text x="264.9" y="91.8" transform="rotate(-90 264.9 91.8)">22uF</text>
<text x="267.5" y="91.8" transform="rotate(-90 267.5 91.8)">22uF</text>
<text x="270" y="91.8" transform="rotate(-90 270 91.8)">22uF</text>
<text x="128.1" y="99.1">PWR_S1-</text>
<text x="128.1" y="96.5">PWR_S1+</text>
<text x="191.3" y="99.4" transform="rotate(-90 191.3 99.4)">10Ω</text>
<text x="201.4" y="99.4" transform="rotate(-90 201.4 99.4)">10Ω</text>
<text x="44.3" y="105.4">1kΩ</text>
<text x="85" y="106.7">LT3763EFE#TRPBF</text>
<text x="214.1" y="104.5" transform="rotate(-90 214.1 104.5)">10kΩ</text>
<text x="34.2" y="109.2">5kΩ</text>
<text x="194.2" y="109.2">10nF</text>
<text x="41.8" y="116.9">0Ω</text>
<text x="54.1" y="114.7" transform="rotate(-90 54.1 114.7)">10uF</text>
<text x="112.5" y="119.8" transform="rotate(-90 112.5 119.8)">100nF</text>
<text x="120.2" y="117.2" transform="rotate(-90 120.2 117.2)">22kΩ</text>
<text x="122.7" y="119.8" transform="rotate(-90 122.7 119.8)">200kΩ</text>
<text x="153.5" y="116.9">BSC0501NSI</text>
<text x="173.9" y="116.9">BSC0501NSI</text>
<text x="214.1" y="119.8" transform="rotate(-90 214.1 119.8)">2.2kΩ</text>
<text x="117.6" y="124.8" transform="rotate(-90 117.6 124.8)">6.8nF</text>
<text x="219.2" y="122.3" transform="rotate(-90 219.2 122.3)">470pF</text>
<text x="61.7" y="127.4" transform="rotate(-90 61.7 127.4)">10kΩ</text>
<text x="66.8" y="127.4" transform="rotate(-90 66.8 127.4)">10kΩ</text>
<text x="74.4" y="127.4" transform="rotate(-90 74.4 127.4)">820Ω</text>
<text x="102.7" y="132.1">PWR_FB1</text>
</g>
<g font-size="1.8">
<text x="152.4" y="51.1">1</text>
<text x="152.4" y="53.6">2</text>
<text x="154.5" y="52.3">S</text>
<text x="161.5" y="52.3">D</text>
<text x="163.8" y="53.6">7</text>
<text x="163.8" y="51.1">8</text>
<text x="172.7" y="51.1">1</text>
<text x="172.7" y="53.6">2</text>
<text x="174.8" y="52.3">S</text>
<text x="181.8" y="52.3">D</text>
<text x="184.1" y="53.6">7</text>
<text x="184.1" y="51.1">8</text>
<text x="152.4" y="56.1">3</text>
<text x="152.4" y="58.7">4</text>
<text x="154.5" y="54.9">S</text>
<text x="154.5" y="57.4">S</text>
<text x="154.5" y="59.9">G</text>
<text x="161.5" y="59.9">D</text>
<text x="161.5" y="57.4">D</text>
<text x="161.5" y="54.9">D</text>
<text x="163.8" y="58.7">5</text>
<text x="163.8" y="56.1">6</text>
<text x="172.7" y="56.1">3</text>
<text x="172.7" y="58.7">4</text>
<text x="174.8" y="54.9">S</text>
<text x="174.8" y="57.4">S</text>
<text x="174.8" y="59.9">G</text>
<text x="181.8" y="59.9">D</text>
<text x="181.8" y="57.4">D</text>
<text x="181.8" y="54.9">D</text>
<text x="184.1" y="58.7">5</text>
<text x="184.1" y="56.1">6</text>
<text x="76.2" y="68.8">1</text>
<text x="76.2" y="71.4">2</text>
<text x="78.3" y="70.1">BG</text>
<text x="90.7" y="66.8" transform="rotate(-90 90.7 66.8)">29</text>
<text x="92" y="71.8" transform="rotate(-90 92 71.8)">GND</text>
<text x="100.4" y="70.1">GND</text>
<text x="105.4" y="71.4">27</text>
<text x="105.4" y="68.8">28</text>
<text x="76.2" y="73.9">3</text>
<text x="76.2" y="76.5">4</text>
<text x="78.3" y="72.6">INTVCC</text>
<text x="78.3" y="75.2">VIN</text>
<text x="78.3" y="77.7">EN/UVLO</text>
<text x="98.1" y="72.6">BOOST</text>
<text x="101.5" y="75.2">SW</text>
<text x="101.9" y="77.7">TG</text>
<text x="105.4" y="76.5">25</text>
<text x="105.4" y="73.9">26</text>
<text x="76.2" y="79">5</text>
<text x="76.2" y="81.5">6</text>
<text x="78.3" y="80.3">VREF</text>
<text x="78.3" y="82.8">IVINN</text>
<text x="95.2" y="80.3">PWM_OUT</text>
<text x="100.4" y="82.8">GND</text>
<text x="105.4" y="81.5">23</text>
<text x="105.4" y="79">24</text>
<text x="250.1" y="80">IMAX 25A</text>
<text x="250.1" y="82.6">VMAX 5V</text>
<text x="76.2" y="84.1">7</text>
<text x="76.2" y="86.6">8</text>
<text x="76.2" y="89.2">9</text>
<text x="78.3" y="85.3">IVINP</text>
<text x="78.3" y="87.9">IVINMON</text>
<text x="99.4" y="87.9">SYNC</text>
<text x="100" y="85.3">PWM</text>
<text x="105.4" y="89.2">20</text>
<text x="105.4" y="86.6">21</text>
<text x="105.4" y="84.1">22</text>
<text x="75.2" y="91.7">10</text>
<text x="75.2" y="94.2">11</text>
<text x="78.3" y="90.4">FAULT#</text>
<text x="78.3" y="93">FBIN</text>
<text x="78.3" y="95.5">FB</text>
<text x="98.5" y="93">ISMON</text>
<text x="101.9" y="95.5">VC</text>
<text x="102" y="90.4">RT</text>
<text x="105.4" y="94.2">18</text>
<text x="105.4" y="91.7">19</text>
<text x="21.5" y="99.1">MAX 3.3V</text>
<text x="75.2" y="96.8">12</text>
<text x="75.2" y="99.3">13</text>
<text x="75.2" y="101.9">14</text>
<text x="78.3" y="98">GND</text>
<text x="78.3" y="100.6">CTRL2</text>
<text x="96.5" y="100.6">SENSE–</text>
<text x="97.2" y="98">SENSE+</text>
<text x="105.4" y="101.9">15</text>
<text x="105.4" y="99.3">16</text>
<text x="105.4" y="96.8">17</text>
<text x="78.3" y="103.1">CTRL1</text>
<text x="102" y="103.1">SS</text>
<text x="152.4" y="104.4">1</text>
<text x="152.4" y="106.9">2</text>
<text x="154.5" y="105.7">S</text>
<text x="161.5" y="105.7">D</text>
<text x="163.8" y="106.9">7</text>
<text x="163.8" y="104.4">8</text>
<text x="172.7" y="104.4">1</text>
<text x="172.7" y="106.9">2</text>
<text x="174.8" y="105.7">S</text>
<text x="181.8" y="105.7">D</text>
<text x="184.1" y="106.9">7</text>
<text x="184.1" y="104.4">8</text>
<text x="152.4" y="109.5">3</text>
<text x="152.4" y="112">4</text>
<text x="154.5" y="108.2">S</text>
<text x="154.5" y="110.7">S</text>
<text x="154.5" y="113.3">G</text>
<text x="161.5" y="113.3">D</text>
<text x="161.5" y="110.7">D</text>
<text x="161.5" y="108.2">D</text>
<text x="163.8" y="112">5</text>
<text x="163.8" y="109.5">6</text>
<text x="172.7" y="109.5">3</text>
<text x="172.7" y="112">4</text>
<text x="174.8" y="108.2">S</text>
<text x="174.8" y="110.7">S</text>
<text x="174.8" y="113.3">G</text>
<text x="181.8" y="113.3">D</text>
<text x="181.8" y="110.7">D</text>
<text x="181.8" y="108.2">D</text>
<text x="184.1" y="112">5</text>
<text x="184.1" y="109.5">6</text>
</g>
</svg>
